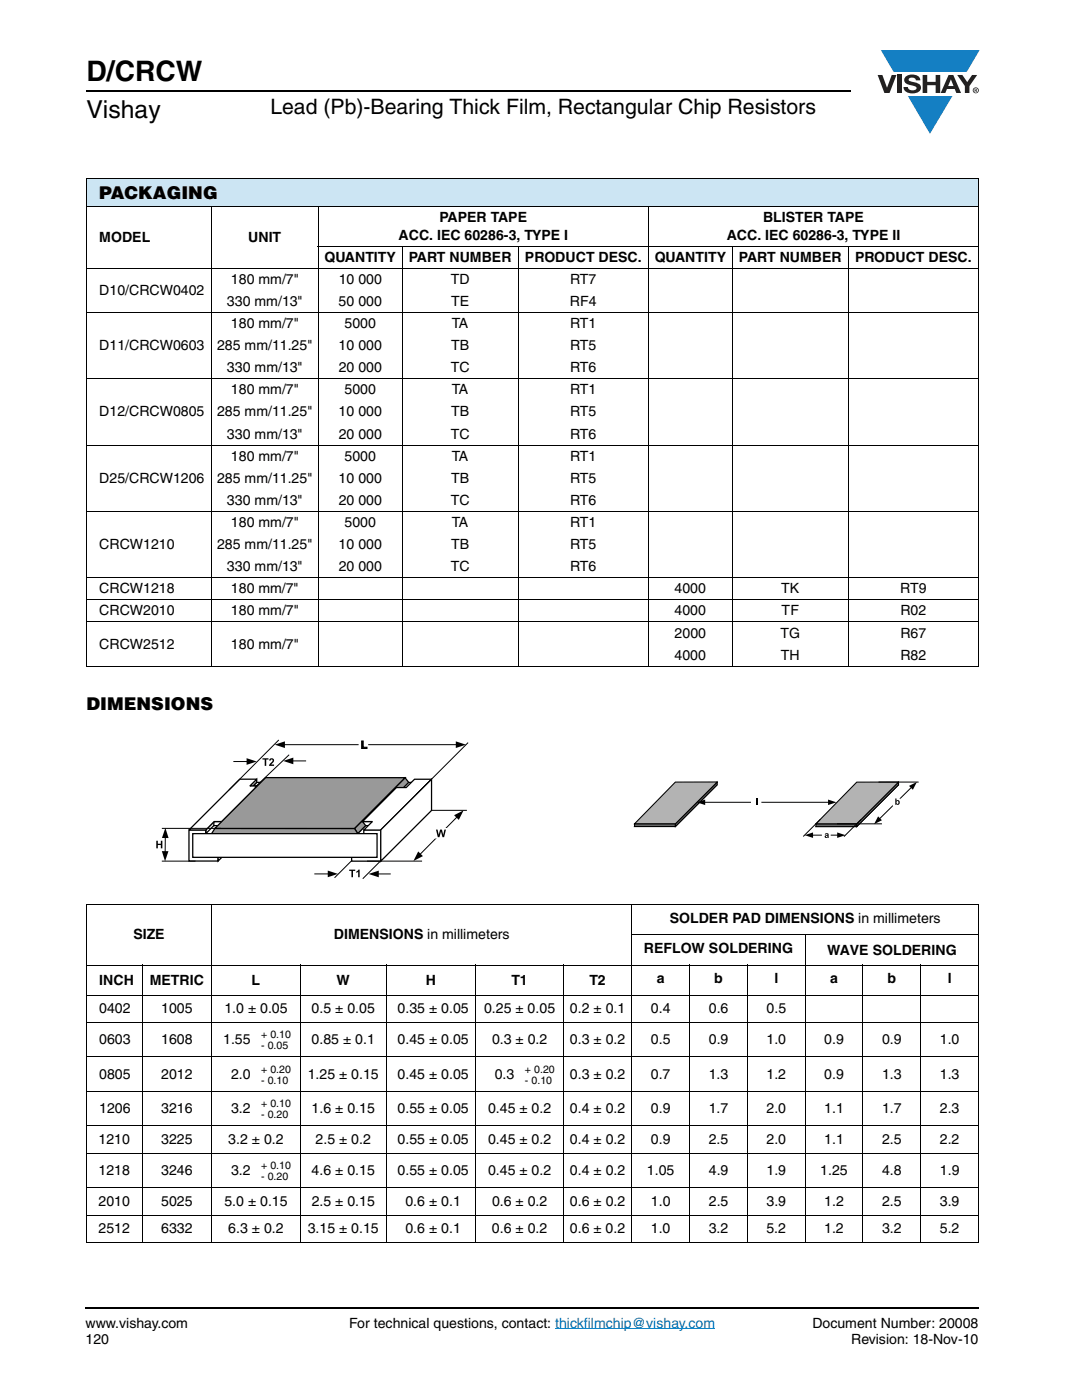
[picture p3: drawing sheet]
<svg xmlns="http://www.w3.org/2000/svg" width="216mm" height="279mm" viewBox="0 0 216 279" stroke-linecap="round" stroke-linejoin="round" font-family="sans-serif">
<g fill="#147fc3">
<path d="M175.8 10h19.7l-2.6 4.3h-1.1h-13.5z"/>
<path d="M181.2 19.2h8.8l-4.4 7.5z"/>
</g>
<g fill="#231f20">
<path d="M175.1 15h1l.9 2.5 .9-2.5h1l-1.4 3.6h-1z"/>
<path d="M179 15h.9v3.6h-.9z"/>
<path d="M180.8 15.3a2.1 2.1 0 0 1 2.7 .3l.1 .4h-.8a.79 .79 0 0 0-.7-.5 .79 .79 0 0 0-.8 .4l.2 .3 1 .2a1.08 1.08 0 0 1 1.3 1 1.08 1.08 0 0 1-1.1 1.2 1.73 1.73 0 0 1-2.4-1.2h.9a.96 .96 0 0 0 .8 .6 .96 .96 0 0 0 .9-.4 1.31 1.31 0 0 0-1.2-.6 1.03 1.03 0 0 1-1.1-.6 1.03 1.03 0 0 1 .2-1.1z"/>
<path d="M184.1 15h.9v1.3h1.7v-1.3h.9v3.6h-.9v-1.6h-1.7v1.6h-.9z"/>
<path d="M191 15h1l1 1.4 1-1.4h1l-1.6 2.2v1.4h-.9v-1.4z"/>
<path d="M189.7 15.9l.6 1.3h-1.1zM189.3 15l-1.6 3.6h.9l.4-.8h1.5l.3 .8h1l-1.6-3.6z"/>
<path d="M194.2 18a.5 .5 0 0 1 1 0 .5 .5 0 0 1-1 0zM194.1 18a.6 .6 0 0 0 1.2 0 .6 .6 0 0 0-1.2 0z"/>
<path d="M194.6 17.8h.2v.2h-.2zM194.5 17.7v.7h.1v-.3l.4 .3-.2-.3 .2-.2-.1-.2z"/>
</g>
<path d="M110.8 265.2h31.9" fill="none" stroke="#007ec4" stroke-width=".2"/>
<path d="M17.3 18.2h152.5M17.1 261.1h178.2" fill="none" stroke="#000" stroke-width=".36"/>
<path d="M17.3 35.7h178v5.5h-178z" fill="#cce5f3"/>
<g fill="none" stroke="#000" stroke-width=".2">
<path d="M17.2 35.7h178.1M17.3 35.8v97M195.3 35.8v97M17.2 41.2h178.1M17.2 53.6h178.1M42.2 41.1v91.9M63.4 49.1h131.9M63.5 41.1v91.9M80.3 49v84M103.4 49v84M129.4 41.1v91.9M146.1 49v84"/>
<path d="M169.3 49v84M17.2 62.4h178.1M17.2 75.6h178.1M17.2 88.8h178.1M17.2 102.1h178.1M17.2 115.3h178.1M17.2 119.7h178.1M17.2 124.1h178.1M17.2 132.9h178.1M17.2 180.6h178.1M17.2 192.6h178.1M17.2 198.6h178.1"/>
<path d="M17.3 180.7v67.2M28.4 192.5v55.6M42.2 180.5v67.6M59.9 192.5v55.6M77.1 192.5v55.6M95 192.5v55.6M112.4 192.5v55.6M126 186.6h69.3M126.1 180.5v67.6M137.6 192.5v55.6M149.1 192.5v55.6M160.7 186.5v61.6"/>
<path d="M172.2 192.5v55.6M183.7 192.5v55.6M195.3 180.7v67.2M17.2 204h178.1M17.2 210.9h178.1M17.2 217.8h178.1M17.2 224.7h178.1M17.2 230.2h178.1M17.2 237h178.1M17.2 242.5h178.1M17.2 248h178.1"/>
</g>
<path d="M31.2 147.6h62.3v27.8h-62.3z" fill="#fff"/>
<path d="M62.7 174.4h3M71.6 170.3l-4.8 4.9M75.3 174.4h2.7M77.3 170.5l-4.9 4.9" fill="none" stroke="#000" stroke-width=".2"/>
<path d="M65.4 173.7l2 .7-2 .7zM73.6 174.4l2-.6v1.3z" fill="#000"/>
<path d="M80.8 155.2l.8 1-10.2 10.2-.7-1.1z" fill-rule="evenodd" fill="#999"/>
<path d="M80.8 155.2l.8 1-10.2 10.2-.7-1.1z" fill="none" stroke="#000" stroke-width=".25"/>
<path d="M37.7 165.6h3.4v5.4h2.4v.8h-5.8z" fill-rule="evenodd" fill="#fff"/>
<path d="M37.7 165.6h3.4v5.4h2.4v.8h-5.8z" fill="none" stroke="#000" stroke-width=".25"/>
<path d="M81.6 156.2l1.2-.1-10.2 10.3h-1.2z" fill-rule="evenodd" fill="#fff"/>
<path d="M81.6 156.2l1.2-.1-10.2 10.3h-1.2z" fill="none" stroke="#000" stroke-width=".25"/>
<path d="M72.3 164h2v.8h-1.3z" fill-rule="evenodd" fill="#fff"/>
<path d="M72.3 164h2v.8h-1.3z" fill="none" stroke="#000" stroke-width=".25"/>
<path d="M72.6 165.6h3.4v6.3h-5.8v-.9h2.4z" fill-rule="evenodd" fill="#fff"/>
<path d="M72.6 165.6h3.4v6.3h-5.8v-.9h2.4z" fill="none" stroke="#000" stroke-width=".25"/>
<path d="M42.9 165.3h27.8l.7 1.1h-29.2z" fill-rule="evenodd" fill="#999"/>
<path d="M51.2 156.1h.9l-.7 .8h-.9zM42.9 165.3h27.8l.7 1.1h-29.2z" fill="none" stroke="#000" stroke-width=".25"/>
<path d="M79.1 157.2h1.9l1.7-1.7h3.4l-10.1 10.2h-3.4l1.7-1.7h-2z" fill-rule="evenodd" fill="#fff"/>
<path d="M79.1 157.2h1.9l1.7-1.7h3.4l-10.1 10.2h-3.4l1.7-1.7h-2z" fill="none" stroke="#000" stroke-width=".25"/>
<path d="M43.5 171.1h.8l-.8 .7z" fill="#fff"/>
<path d="M41.1 165.6l10.1-10.1v.6l-10.1 10.3zM43.5 171.1h.8l-.8 .7z" fill="none" stroke="#000" stroke-width=".25"/>
<path d="M42.7 164h1.5v.8h-1.5z" fill-rule="evenodd" fill="#fff"/>
<path d="M42.7 164h1.5v.8h-1.5z" fill="none" stroke="#000" stroke-width=".25"/>
<path d="M47.8 155.5h3.4l-1.3 1.4h1.5l-7.1 7.1h-1.6l-1.6 1.6h-3.4z" fill-rule="evenodd" fill="#fff"/>
<path d="M47.8 155.5h3.4l-1.3 1.4h1.5l-7.1 7.1h-1.6l-1.6 1.6h-3.4z" fill="none" stroke="#000" stroke-width=".25"/>
<path d="M53 155.2h27.8l-10.1 10.1h-27.8z" fill-rule="evenodd" fill="#999"/>
<path d="M53 155.2h27.8l-10.1 10.1h-27.8z" fill="none" stroke="#000" stroke-width=".25"/>
<path d="M46.6 152h2.9M55.6 147.7l-9.9 10M56.6 148.6h34.6M57.7 150.6l-6.9 6.5M58.3 151.9h2.8M93.4 148.2l-10.4 10.4M32.3 171.9h6.7M32.3 165.3h11.7M33 167v3.1" fill="none" stroke="#000" stroke-width=".2"/>
<path d="M49.2 151.3l2 .7-2 .6zM54.8 148.6l2.1-.6v1.3zM56.5 151.9l2-.7v1.3zM90.9 148l2.1 .6-2.1 .7zM32.3 169.9h1.3l-.7 2zM33 165.2l.6 2.1-1.3-.1z" fill="#000"/>
<path d="M71.7 147.7h1.7v1.9h-1.7z" fill="#fff"/>
<path d="M71.7 147.7h1.7v1.9h-1.7z" fill="none" stroke="#fff" stroke-width=".2"/>
<g fill="#000">
<path d="M83.4 169.9l1 1-1.9 .9zM90.6 162.7l1.9-1-1 1.9z"/>
<path d="M72.2 147.9h.3v1.2h.7v.3h-1z" fill-rule="evenodd"/>
<path d="M31.2 167.8h.3v.6h.6v-.6h.3v1.5h-.3v-.7h-.6v.7h-.3z" fill-rule="evenodd"/>
</g>
<path d="M72.2 147.9h.3v1.2h.7v.3h-1zM73.2 171.9h11M83.4 161.7h9.8M91.3 163l-7.6 7.6" fill="none" stroke="#000" stroke-width=".2"/>
<path d="M86.9 165.4h2.3v1.8h-2.3z" fill="#fff"/>
<path d="M86.9 165.4h2.3v1.8h-2.3z" fill="none" stroke="#fff" stroke-width=".2"/>
<path d="M76 165.6l10.1-10.1v6.2l-10.1 10.2z" fill-rule="evenodd" fill="#fff"/>
<path d="M76 165.6l10.1-10.1v6.2l-10.1 10.2z" fill="none" stroke="#000" stroke-width=".25"/>
<path d="M38.5 166.4h36.7v4.7h-36.7z" fill="#fff"/>
<path d="M38.5 166.4h36.7v4.7h-36.7z" fill="none" stroke="#000" stroke-width=".25"/>
<g fill="#000">
<path d="M52.4 151.3h1.2v.3h-.5v1.2h-.3v-1.2h-.4z" fill-rule="evenodd"/>
<path d="M53.9 151.4a.52 .52 0 0 1 .7 .2 .52 .52 0 0 1-.3 .7l-.2 .3h.6v.2h-1l.1-.3a.72 .72 0 0 0 .5-.9l-.6 .2z" fill-rule="evenodd"/>
<path d="M69.7 173.6h1.2v.2h-.5v1.3h-.3v-1.3h-.4z" fill-rule="evenodd"/>
<path d="M71.1 173.9l.4-.4h.3v1.6h-.3v-1.1l-.4 .2z" fill-rule="evenodd"/>
<path d="M87 165.6h.3l.2 1 .3-1h.4l.2 1 .3-1h.3l-.4 1.5h-.3l-.3-1.2-.3 1.2h-.3z" fill-rule="evenodd"/>
</g>
<path d="M126.4 155.8h56.9v11.4h-56.9z" fill="#fff"/>
<path d="M171 156.7l8.3-.1-8.3 8.4h-8.2z" fill="none" stroke="#000" stroke-width=".2"/>
<path d="M162.8 164.4h8.1v.6h-8.1z" fill="#666"/>
<path d="M162.8 164.4h8.1v.6h-8.1z" fill="none" stroke="#000" stroke-width=".21"/>
<path d="M171 164.4l8.3-8.3v.5l-8.3 8.4z" fill-rule="evenodd" fill="#666"/>
<path d="M171 164.4l8.3-8.3v.5l-8.3 8.4z" fill="none" stroke="#000" stroke-width=".21"/>
<path d="M171 156.1h8.3l-8.3 8.3h-8.2z" fill-rule="evenodd" fill="#b3b3b3"/>
<path d="M171 156.1h8.3l-8.3 8.3h-8.2z" fill="none" stroke="#000" stroke-width=".21"/>
<path d="M175.3 156.1h8M181.9 157.1l-6.5 6.4M162 166.7h5.3M163.7 163.5l-3.4 3.4M167 164.4h9M171.8 163.5l-3.4 3.5" fill="none" stroke="#000" stroke-width=".2"/>
<path d="M181.4 156.8l1.6-.7-.8 1.5zM160.6 166.7l1.6-.6v1.1zM167 166.1l1.7 .6-1.7 .5zM175.2 162.9l.8 .8-1.6 .8z" fill="#000"/>
<path d="M164.1 166.3h1.6v.7h-1.6z" fill="#fff"/>
<path d="M164.1 166.3h1.6v.7h-1.6z" fill="none" stroke="#fff" stroke-width=".2"/>
<path d="M178.2 159.4h1.4v1.4h-1.4z" fill="#fff"/>
<path d="M178.2 159.4h1.4v1.4h-1.4z" fill="none" stroke="#fff" stroke-width=".2"/>
<path d="M134.8 156.6h8.3l-8.3 8.4h-8.2z" fill="none" stroke="#000" stroke-width=".2"/>
<path d="M126.6 164.4h8.2v.6h-8.2z" fill="#666"/>
<path d="M126.6 164.4h8.2v.6h-8.2z" fill="none" stroke="#000" stroke-width=".21"/>
<path d="M134.8 164.4l8.3-8.3v.5l-8.3 8.4z" fill-rule="evenodd" fill="#666"/>
<path d="M134.8 164.4l8.3-8.3v.5l-8.3 8.4z" fill="none" stroke="#000" stroke-width=".21"/>
<path d="M134.8 156.1h8.3l-8.3 8.3h-8.2z" fill-rule="evenodd" fill="#b3b3b3"/>
<path d="M134.8 156.1h8.3l-8.3 8.3h-8.2z" fill="none" stroke="#000" stroke-width=".21"/>
<path d="M140.5 160.1h25" fill="none" stroke="#000" stroke-width=".2"/>
<path d="M139 160.1l1.7-.5v1.1zM165.2 159.6l1.7 .5-1.7 .6z" fill="#000"/>
<path d="M149.9 159.5h1.9v1.3h-1.9z" fill="#fff"/>
<path d="M149.9 159.5h1.9v1.3h-1.9z" fill="none" stroke="#fff" stroke-width=".2"/>
<path d="M150.9 159.4h.3v1.3h-.3z" fill="#000"/>
<g fill="#000">
<path d="M164.8 166.9v.1l.2 .1 .1-.3zM164.7 166.3a.38 .38 0 0 1 .4 0 .38 .38 0 0 1 .2 .3l.1 .6-.3-.1a.32 .32 0 0 1-.4 .1 .32 .32 0 0 1-.1-.4 .32 .32 0 0 1 .4-.2v-.1h-.4z" fill-rule="evenodd"/>
<path d="M178.9 159.9a.26 .26 0 0 0 0 .4 .26 .26 0 0 0 .3 .1v-.5zM178.6 159.4h.3v.4a.42 .42 0 0 1 .5 .1 .42 .42 0 0 1 0 .5 .42 .42 0 0 1-.5 .1v.1h-.3z" fill-rule="evenodd"/>
</g>
<text font-size="5.6" x="17.3" y="16.1">D/CRCW</text>
<text font-size="4.9" x="17.3" y="23.6">Vishay</text>
<text font-size="4.2" x="54" y="22.8">Lead (Pb)-Bearing Thick Film, Rectangular Chip Resistors</text>
<g font-size="3.5">
<text x="19.8" y="39.7">PACKAGING</text>
<text x="17.3" y="141.6">DIMENSIONS</text>
</g>
<g font-size="2.8">
<text x="79.5" y="47.8">ACC. IEC 60286-3, TYPE I</text>
<text x="87.7" y="44.3">PAPER TAPE</text>
<text x="145" y="47.8">ACC. IEC 60286-3, TYPE II</text>
<text x="152.3" y="44.3">BLISTER TAPE</text>
<text x="19.8" y="48.3">MODEL</text>
<text x="49.5" y="48.3">UNIT</text>
<text x="64.8" y="52.3">QUANTITY</text>
<text x="81.6" y="52.3">PART NUMBER</text>
<text x="104.8" y="52.3">PRODUCT DESC.</text>
<text x="130.6" y="52.3">QUANTITY</text>
<text x="147.5" y="52.3">PART NUMBER</text>
<text x="170.6" y="52.3">PRODUCT DESC.</text>
<text x="19.8" y="58.9">D10/CRCW0402</text>
<text x="46.1" y="56.7">180 mm/7&quot;</text>
<text x="67.6" y="56.7">10 000</text>
<text x="90" y="56.7">TD</text>
<text x="113.8" y="56.7">RT7</text>
<text x="45.3" y="61.1">330 mm/13&quot;</text>
<text x="46.1" y="65.5">180 mm/7&quot;</text>
<text x="67.6" y="61.1">50 000</text>
<text x="68.7" y="65.5">5000</text>
<text x="90" y="61.1">TE</text>
<text x="90.2" y="65.5">TA</text>
<text x="113.7" y="61.1">RF4</text>
<text x="113.8" y="65.5">RT1</text>
<text x="19.8" y="69.9">D11/CRCW0603</text>
<text x="43.3" y="69.9">285 mm/11.25&quot;</text>
<text x="67.6" y="69.9">10 000</text>
<text x="90" y="69.9">TB</text>
<text x="113.8" y="69.9">RT5</text>
<text x="45.3" y="74.3">330 mm/13&quot;</text>
<text x="67.6" y="74.3">20 000</text>
<text x="90" y="74.3">TC</text>
<text x="113.8" y="74.3">RT6</text>
<text x="19.8" y="83.1">D12/CRCW0805</text>
<text x="43.3" y="83.1">285 mm/11.25&quot;</text>
<text x="46.1" y="78.7">180 mm/7&quot;</text>
<text x="67.6" y="83.1">10 000</text>
<text x="68.7" y="78.7">5000</text>
<text x="90" y="83.1">TB</text>
<text x="90.2" y="78.7">TA</text>
<text x="113.8" y="83.1">RT5</text>
<text x="113.8" y="78.7">RT1</text>
<text x="45.3" y="87.5">330 mm/13&quot;</text>
<text x="67.6" y="87.5">20 000</text>
<text x="90" y="87.5">TC</text>
<text x="113.8" y="87.5">RT6</text>
<text x="46.1" y="91.9">180 mm/7&quot;</text>
<text x="68.7" y="91.9">5000</text>
<text x="90.2" y="91.9">TA</text>
<text x="113.8" y="91.9">RT1</text>
<text x="19.8" y="96.4">D25/CRCW1206</text>
<text x="43.3" y="96.4">285 mm/11.25&quot;</text>
<text x="45.3" y="100.8">330 mm/13&quot;</text>
<text x="67.6" y="96.4">10 000</text>
<text x="67.6" y="100.8">20 000</text>
<text x="90" y="100.8">TC</text>
<text x="90" y="96.4">TB</text>
<text x="113.8" y="96.4">RT5</text>
<text x="113.8" y="100.8">RT6</text>
<text x="46.1" y="105.2">180 mm/7&quot;</text>
<text x="68.7" y="105.2">5000</text>
<text x="90.2" y="105.2">TA</text>
<text x="113.8" y="105.2">RT1</text>
<text x="19.8" y="109.6">CRCW1210</text>
<text x="43.3" y="109.6">285 mm/11.25&quot;</text>
<text x="67.6" y="109.6">10 000</text>
<text x="90" y="109.6">TB</text>
<text x="113.8" y="109.6">RT5</text>
<text x="19.8" y="118.4">CRCW1218</text>
<text x="45.3" y="114">330 mm/13&quot;</text>
<text x="46.1" y="118.4">180 mm/7&quot;</text>
<text x="67.6" y="114">20 000</text>
<text x="90" y="114">TC</text>
<text x="113.8" y="114">RT6</text>
<text x="134.6" y="118.4">4000</text>
<text x="155.9" y="118.4">TK</text>
<text x="179.6" y="118.4">RT9</text>
<text x="19.8" y="122.8">CRCW2010</text>
<text x="46.1" y="122.8">180 mm/7&quot;</text>
<text x="134.6" y="122.8">4000</text>
<text x="156" y="122.8">TF</text>
<text x="179.7" y="122.8">R02</text>
<text x="19.8" y="129.4">CRCW2512</text>
<text x="46.1" y="129.4">180 mm/7&quot;</text>
<text x="134.6" y="127.2">2000</text>
<text x="134.6" y="131.6">4000</text>
<text x="155.7" y="127.2">TG</text>
<text x="155.8" y="131.6">TH</text>
<text x="179.7" y="131.6">R82</text>
<text x="179.7" y="127.2">R67</text>
<text x="133.6" y="184.2">SOLDER PAD DIMENSIONS in millimeters</text>
<text x="26.6" y="187.5">SIZE</text>
<text x="66.6" y="187.5">DIMENSIONS in millimeters</text>
<text x="128.5" y="190.2">REFLOW SOLDERING</text>
<text x="165" y="190.5">WAVE SOLDERING</text>
<text x="19.8" y="196.5">INCH</text>
<text x="29.9" y="196.5">METRIC</text>
<text x="50.2" y="196.5">L</text>
<text x="67.2" y="196.5">W</text>
<text x="85" y="196.5">H</text>
<text x="102" y="196.5">T1</text>
<text x="117.6" y="196.5">T2</text>
<text x="131.1" y="196.2">a</text>
<text x="142.5" y="196.2">b</text>
<text x="154.5" y="196.2">l</text>
<text x="165.6" y="196.2">a</text>
<text x="177.1" y="196.2">b</text>
<text x="189.1" y="196.2">l</text>
<text x="19.8" y="202.2">0402</text>
<text x="32.2" y="202.2">1005</text>
<text x="44.8" y="202.2">1.0 ± 0.05</text>
<text x="62.2" y="202.2">0.5 ± 0.05</text>
<text x="79.3" y="202.2">0.35 ± 0.05</text>
<text x="96.6" y="202.2">0.25 ± 0.05</text>
<text x="113.7" y="202.2">0.2 ± 0.1</text>
<text x="129.9" y="202.2">0.4</text>
<text x="141.4" y="202.2">0.6</text>
<text x="153" y="202.2">0.5</text>
<text x="19.8" y="208.4">0603</text>
<text x="32.2" y="208.4">1608</text>
<text x="44.5" y="208.4">1.55</text>
<text x="62.2" y="208.4">0.85 ± 0.1</text>
<text x="79.3" y="208.4">0.45 ± 0.05</text>
<text x="98.2" y="208.4">0.3 ± 0.2</text>
<text x="113.7" y="208.4">0.3 ± 0.2</text>
<text x="129.9" y="208.4">0.5</text>
<text x="141.4" y="208.4">0.9</text>
<text x="153" y="208.4">1.0</text>
<text x="164.5" y="208.4">0.9</text>
<text x="176" y="208.4">0.9</text>
<text x="187.5" y="208.4">1.0</text>
<text x="19.8" y="215.3">0805</text>
<text x="32.2" y="215.3">2012</text>
<text x="46.1" y="215.3">2.0</text>
<text x="61.4" y="215.3">1.25 ± 0.15</text>
<text x="79.3" y="215.3">0.45 ± 0.05</text>
<text x="98.7" y="215.3">0.3</text>
<text x="113.7" y="215.3">0.3 ± 0.2</text>
<text x="129.9" y="215.3">0.7</text>
<text x="141.4" y="215.3">1.3</text>
<text x="152.9" y="215.3">1.2</text>
<text x="164.5" y="215.3">0.9</text>
<text x="176" y="215.3">1.3</text>
<text x="187.5" y="215.3">1.3</text>
<text x="19.8" y="222.2">1206</text>
<text x="32.2" y="222.2">3216</text>
<text x="46.1" y="222.2">3.2</text>
<text x="62.2" y="222.2">1.6 ± 0.15</text>
<text x="79.3" y="222.2">0.55 ± 0.05</text>
<text x="97.4" y="222.2">0.45 ± 0.2</text>
<text x="113.7" y="222.2">0.4 ± 0.2</text>
<text x="129.9" y="222.2">0.9</text>
<text x="141.4" y="222.2">1.7</text>
<text x="153" y="222.2">2.0</text>
<text x="164.5" y="222.2">1.1</text>
<text x="176" y="222.2">1.7</text>
<text x="187.5" y="222.2">2.3</text>
<text x="19.7" y="228.3">1210</text>
<text x="32.2" y="228.3">3225</text>
<text x="45.6" y="228.3">3.2 ± 0.2</text>
<text x="63" y="228.3">2.5 ± 0.2</text>
<text x="79.3" y="228.3">0.55 ± 0.05</text>
<text x="97.4" y="228.3">0.45 ± 0.2</text>
<text x="113.7" y="228.3">0.4 ± 0.2</text>
<text x="129.9" y="228.3">0.9</text>
<text x="141.4" y="228.3">2.5</text>
<text x="153" y="228.3">2.0</text>
<text x="164.5" y="228.3">1.1</text>
<text x="176" y="228.3">2.5</text>
<text x="187.5" y="228.3">2.2</text>
<text x="19.7" y="234.5">1218</text>
<text x="32.2" y="234.5">3246</text>
<text x="46.1" y="234.5">3.2</text>
<text x="62.2" y="234.5">4.6 ± 0.15</text>
<text x="79.3" y="234.5">0.55 ± 0.05</text>
<text x="97.4" y="234.5">0.45 ± 0.2</text>
<text x="113.7" y="234.5">0.4 ± 0.2</text>
<text x="129.1" y="234.5">1.05</text>
<text x="141.4" y="234.5">4.9</text>
<text x="153" y="234.5">1.9</text>
<text x="163.7" y="234.5">1.25</text>
<text x="176" y="234.5">4.8</text>
<text x="187.5" y="234.5">1.9</text>
<text x="19.7" y="240.7">2010</text>
<text x="32.2" y="240.7">5025</text>
<text x="44.8" y="240.7">5.0 ± 0.15</text>
<text x="62.2" y="240.7">2.5 ± 0.15</text>
<text x="80.9" y="240.7">0.6 ± 0.1</text>
<text x="98.2" y="240.7">0.6 ± 0.2</text>
<text x="113.7" y="240.7">0.6 ± 0.2</text>
<text x="129.9" y="240.7">1.0</text>
<text x="141.4" y="240.7">2.5</text>
<text x="153" y="240.7">3.9</text>
<text x="164.5" y="240.7">1.2</text>
<text x="176" y="240.7">2.5</text>
<text x="187.5" y="240.7">3.9</text>
<text x="19.7" y="246.1">2512</text>
<text x="32.2" y="246.1">6332</text>
<text x="45.6" y="246.1">6.3 ± 0.2</text>
<text x="61.4" y="246.1">3.15 ± 0.15</text>
<text x="80.9" y="246.1">0.6 ± 0.1</text>
<text x="98.2" y="246.1">0.6 ± 0.2</text>
<text x="113.7" y="246.1">0.6 ± 0.2</text>
<text x="129.9" y="246.1">1.0</text>
<text x="141.4" y="246.1">3.2</text>
<text x="152.9" y="246.1">5.2</text>
<text x="164.5" y="246.1">1.2</text>
<text x="176" y="246.1">3.2</text>
<text x="187.5" y="246.1">5.2</text>
<text x="17.1" y="268.2">120</text>
<text x="17.1" y="265">www.vishay.com</text>
<text x="69.7" y="265">For technical questions, contact: thickfilmchip@vishay.com</text>
<text x="162.1" y="265">Document Number: 20008</text>
<text x="169.8" y="268.2">Revision: 18-Nov-10</text>
</g>
<g font-size="2.1">
<text x="52.1" y="207.2">+ 0.10</text>
<text x="52.1" y="209.3">- 0.05</text>
<text x="52.1" y="214.1">+ 0.20</text>
<text x="104.8" y="214.1">+ 0.20</text>
<text x="52.1" y="216.2">- 0.10</text>
<text x="52.1" y="221">+ 0.10</text>
<text x="104.8" y="216.2">- 0.10</text>
<text x="52.1" y="223.1">- 0.20</text>
<text x="52.1" y="233.3">+ 0.10</text>
<text x="52.1" y="235.5">- 0.20</text>
</g>
</svg>
